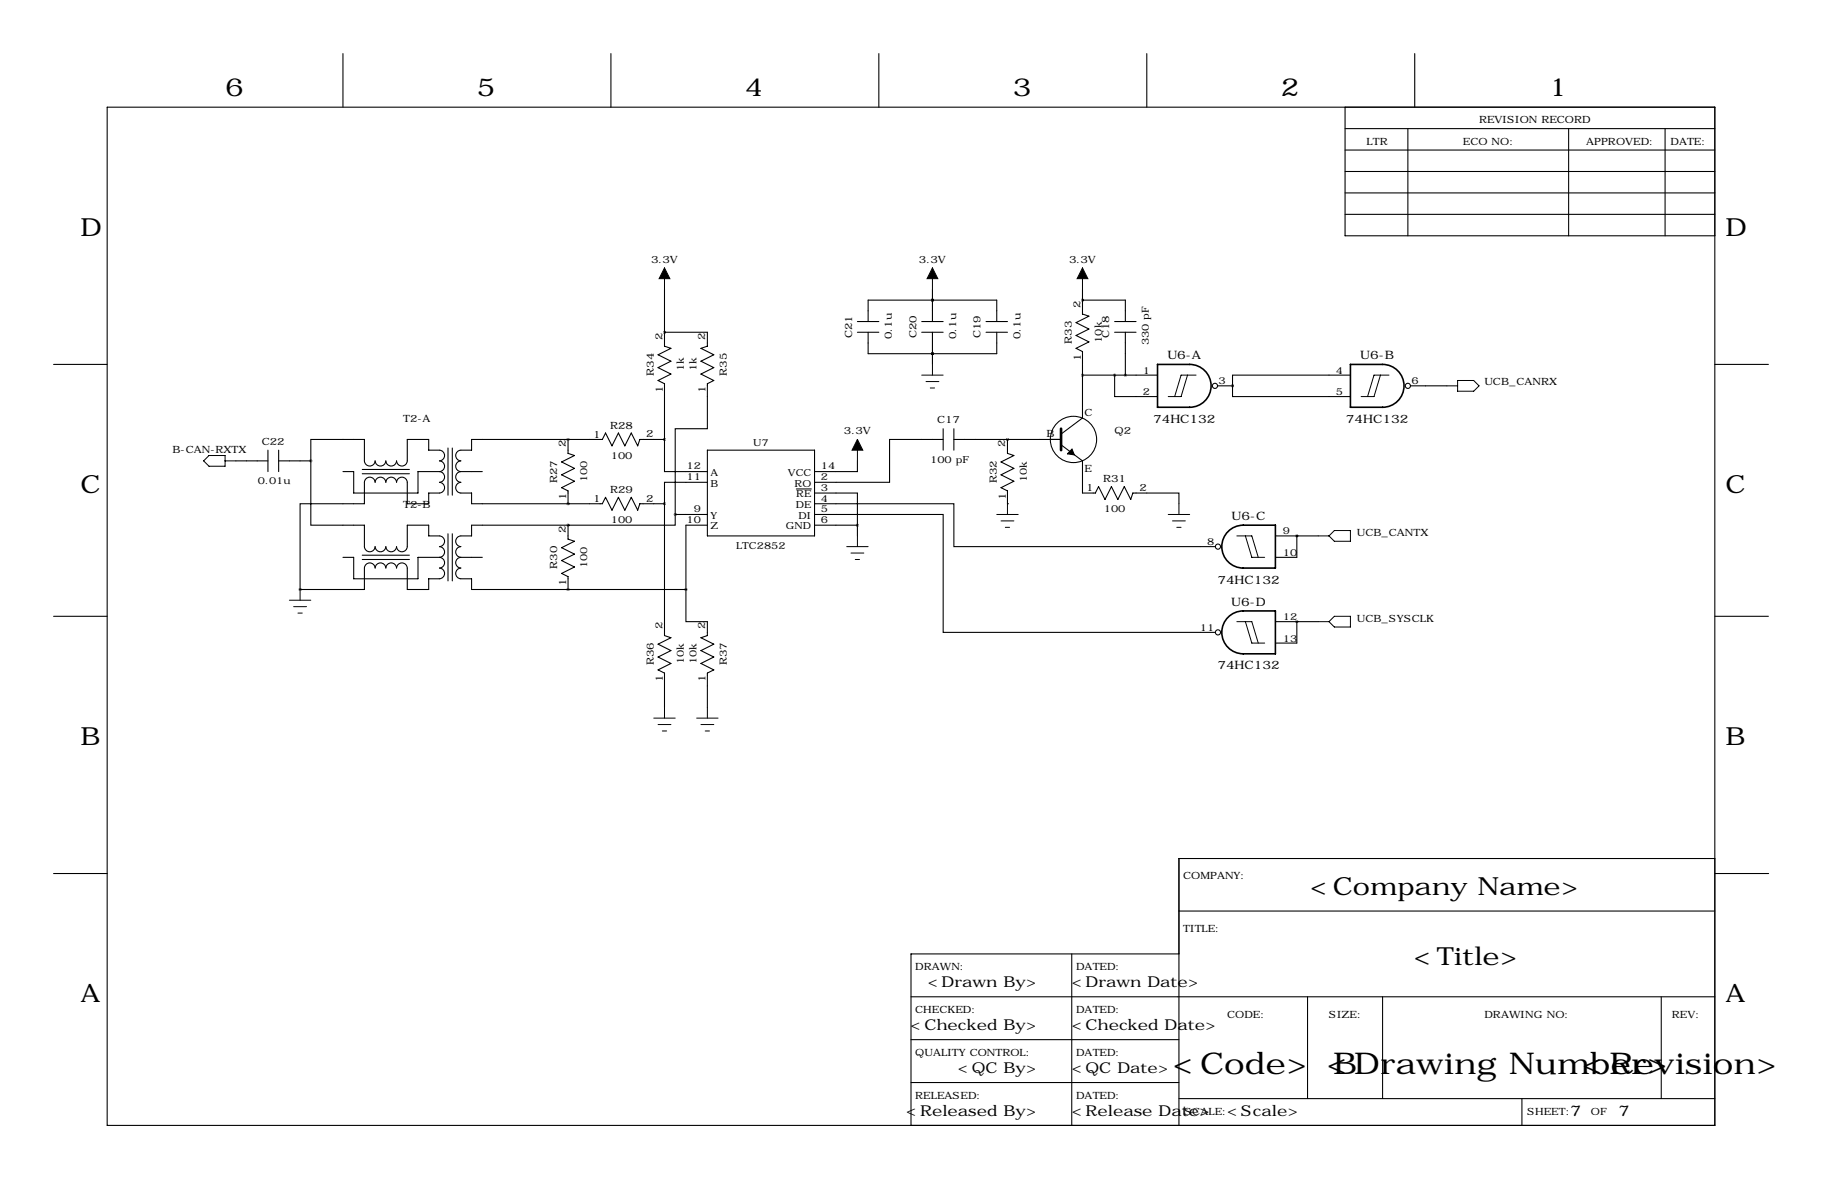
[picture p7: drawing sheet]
<svg xmlns="http://www.w3.org/2000/svg" width="432mm" height="279mm" viewBox="0 0 432 279" stroke-linecap="round" stroke-linejoin="round" font-family="sans-serif">
<g fill="none" stroke="#000" stroke-width=".25">
<path d="M81.3 12.7v12.7M144.8 12.7v12.7M208.3 12.7v12.7M271.8 12.7v12.7M335.3 12.7v12.7M25.4 25.4h381v241.3h-381zM318.8 30.5h87.6M318.8 35.6h87.6M318.8 25.4v30.5h87.6M333.7 30.5v25.4M371.8 30.5v25.4M394.6 30.5v25.4"/>
<path d="M318.8 45.7h87.6M318.8 50.8h87.6M318.8 40.6h87.6M157.5 78.7h10.1v3.3l-1.5 .5 3.1 1.6-3.1 1.5 3.1 1.5-3.1 1.5 3.1 1.6-1.6 .7v10.7h-7.6v20.3M157.5 78.7h.1M157.5 68.6v13.4l1.5 .5-3 1.6 3 1.5-3 1.5 3 1.5-3 1.6 1.5 .7v13.2M203.2 78.7h5.1M203.2 76.2h5.1M205.7 76.2v-5.1h30.5v5.1M205.7 78.7v5.1h30.5v-5.1M218.4 78.7h5.1M218.4 76.2h5.1"/>
<path d="M221 71.1h.1M221 68.6v7.6M221 78.7v7.7M233.7 78.7h5.1M233.7 76.2h5.1M256.5 71.1h.1M256.5 68.6v5.8l1.6 .5-3.1 1.6 3.1 1.5-3.1 1.5 3.1 1.5-3.1 1.5 1.5 .8v15.8l-5 3.8M256.5 71.1h10.2v5.1M264.2 78.7h5M264.2 76.2h5M266.7 78.7v10.2M12.7 86.4h12.7"/>
<path d="M221 83.8h.1M256.5 88.9h17.8M264.2 88.9v5.1h10.1M288.5 91.4h3.6M292.1 91.4h.1M292.1 91.4v2.6h27.9M320 88.9h-27.9v2.5M334.3 91.4h8.6M406.4 86.4h12.7M55.9 109.2h7.6M63.5 106.7v5.1M66 109.2h7.7"/>
<path d="M66 106.7v5.1M73.7 109.2v-5.1h12.7v5.1a1.27 1.27 0 0 0 1.2 1.2 1.27 1.27 0 0 0 1.3-1.2M73.7 109.2v15.3h12.7v5a1.27 1.27 0 0 0 1.2 1.3 1.27 1.27 0 0 0 1.3-1.2M81.3 111.8h2.5v5h15.3v-5h5M85.9 111.3h11.1M85.9 112.3h11.1M88.9 114.3a1.27 1.27 0 0 0-1.3-1.2 1.27 1.27 0 0 0-1.2 1.2v5.1h-15.3v20.3M88.9 109.2a1.27 1.27 0 0 0 1.3 1.2 1.27 1.27 0 0 0 1.2-1.2M91.4 109.2a1.27 1.27 0 0 0 1.3 1.2 1.27 1.27 0 0 0 1.3-1.2M94 109.2a1.27 1.27 0 0 0 1.2 1.2 1.27 1.27 0 0 0 1.3-1.2M96.5 109.2v-5.1h5.1v2.6h2.6a1.27 1.27 0 0 1 1.2 1.3 1.27 1.27 0 0 1-1.3 1.2 1.27 1.27 0 0 1 1.3 1.3 1.27 1.27 0 0 1-1.3 1.3M104.2 111.8a1.27 1.27 0 0 1 1.2 1.2 1.27 1.27 0 0 1-1.3 1.3 1.27 1.27 0 0 1 1.3 1.3 1.27 1.27 0 0 1-1.3 1.2h-2.5v2.6h-5.1v-5.1a1.27 1.27 0 0 0-1.2-1.2 1.27 1.27 0 0 0-1.3 1.2 1.27 1.27 0 0 0-1.3-1.2 1.27 1.27 0 0 0-1.3 1.2 1.27 1.27 0 0 0-1.2-1.2 1.27 1.27 0 0 0-1.3 1.2"/>
<path d="M106.2 106.2v11.1M107.2 106.2v11.1M109.2 111.8a1.27 1.27 0 0 0-1.2 1.2 1.27 1.27 0 0 0 1.2 1.3 1.27 1.27 0 0 0-1.2 1.3 1.27 1.27 0 0 0 1.2 1.2h2.6v2.6h30.9l.8-1.5 1.5 3 1.6-3 1.5 3 1.5-3 1.5 3 .5-1.5h5.9M109.2 111.8h5.1M134.6 119.4h.1M134.6 104.1h.1M134.6 104.1v3.3l1.5 .5-3 1.6 3 1.5-3 1.5 3 1.5-3 1.6 1.5 .7v3.1M157.5 104.1h-5.9l-.5 1.6-1.5-3.1-1.5 3.1-1.5-3.1-1.6 3.1-1.5-3.1-.8 1.5h-30.9v2.6h-2.6a1.27 1.27 0 0 0-1.2 1.2 1.27 1.27 0 0 0 1.2 1.3 1.27 1.27 0 0 0-1.2 1.3 1.27 1.27 0 0 0 1.2 1.3M157.5 104.1v7.7h10.1M157.5 119.4v31.2l1.5 .5-3 1.6 3 1.5-3 1.5 3 1.5-3 1.6 1.5 .7v8.1M167.6 114.3h-10.1v5.1M167.6 106.7h25.4v20.3h-25.4z"/>
<path d="M188.7 115.9h3.6M193 119.4h33.1v10.1h61.9M193 116.8h10.2v7.7M203.2 109.2v2.6h-10.2M223.5 104.1h-12.7v10.2h-17.8M223.5 101.6v5.1M226.1 104.1h25.4M226.1 101.6v5.1M238.8 119.4h.1M238.8 104.1h.1M238.8 104.1v3.3l1.5 .5-3.1 1.6 3.1 1.5-3.1 1.5 3.1 1.5-3.1 1.6 1.6 .7v3.1M251.5 105.4l5 3.8v7.6h3.1l.7-1.5 1.6 3.1 1.5-3.1 1.5 3.1 1.5-3.1 1.6 3.1 .5-1.6h10.9v2.6"/>
<path d="M71.1 139.7h.1M81.3 132.1h2.5v5.1h15.3v-5.1h5M85.9 131.6h11.1M85.9 132.6h11.1M88.9 134.6a1.27 1.27 0 0 0-1.3-1.2 1.27 1.27 0 0 0-1.2 1.2v5.1h-15.3M88.9 129.5a1.27 1.27 0 0 0 1.3 1.3 1.27 1.27 0 0 0 1.2-1.2M91.4 129.5a1.27 1.27 0 0 0 1.3 1.3 1.27 1.27 0 0 0 1.3-1.2M94 129.5a1.27 1.27 0 0 0 1.2 1.3 1.27 1.27 0 0 0 1.3-1.2M96.5 129.5v-5h5.1v2.5h2.6a1.27 1.27 0 0 1 1.2 1.3 1.27 1.27 0 0 1-1.3 1.2 1.27 1.27 0 0 1 1.3 1.3 1.27 1.27 0 0 1-1.3 1.3M104.2 132.1a1.27 1.27 0 0 1 1.2 1.3 1.27 1.27 0 0 1-1.3 1.2 1.27 1.27 0 0 1 1.3 1.3 1.27 1.27 0 0 1-1.3 1.3h-2.5v2.5h-5.1v-5.1a1.27 1.27 0 0 0-1.2-1.2 1.27 1.27 0 0 0-1.3 1.2 1.27 1.27 0 0 0-1.3-1.2 1.27 1.27 0 0 0-1.3 1.2 1.27 1.27 0 0 0-1.2-1.2 1.27 1.27 0 0 0-1.3 1.2M106.2 126.5v11.2M107.2 126.5v11.2"/>
<path d="M109.2 132.1a1.27 1.27 0 0 0-1.2 1.3 1.27 1.27 0 0 0 1.2 1.2 1.27 1.27 0 0 0-1.2 1.3 1.27 1.27 0 0 0 1.2 1.3h2.6v2.5h50.8M109.2 132.1h5.1M134.6 124.5h-22.8v2.5h-2.6a1.27 1.27 0 0 0-1.2 1.3 1.27 1.27 0 0 0 1.2 1.2 1.27 1.27 0 0 0-1.2 1.3 1.27 1.27 0 0 0 1.2 1.3M134.6 124.5h.1M134.6 139.7h.1M134.6 124.5v3.3l1.5 .5-3 1.5 3 1.5-3 1.5 3 1.6-3 1.5 1.5 .8v3M160 121.9v2.6h-25.4M160 121.9h7.6M162.6 139.7v7.6h5v3.3l-1.5 .5 3.1 1.6-3.1 1.5 3.1 1.5-3.1 1.5 3.1 1.6-1.6 .7v8.1M167.6 124.5h-5v15.2M193 121.9h30.5v28h64.5M193 124.5h10.2"/>
<path d="M203.2 124.5v2.5M302.3 127h10.1M307.3 127h.1M307.3 127v5.1h-5M12.7 146h12.7M302.3 147.3h10.1M307.3 147.3h.1M307.3 147.3v5.1h-5M406.4 146h12.7M12.7 207h12.7M279.4 215.9h127M406.4 203.5h-127v63.2"/>
<path d="M406.5 207h12.7M215.9 236.2h190.5M254 226.1v40.6M279.4 226.1h-63.5v40.6M309.9 236.2v24.1M327.7 236.2v24.1M393.7 236.2v24.1M215.9 246.4h63.5M215.9 256.5h63.5M279.4 260.3h127M360.7 260.3v6.4"/>
<circle cx="287.9" cy="91.4" r=".61"/>
<circle cx="333.7" cy="91.4" r=".61"/>
<circle cx="254.4" cy="104.1" r="5.5"/>
<circle cx="288.6" cy="129.5" r=".61"/>
<circle cx="288.6" cy="149.9" r=".61"/>
</g>
<path d="M274.3 86.4h7.6a5.1 5.1 0 0 1 5.1 5 5.1 5.1 0 0 1-5.1 5.1h-7.6zM320 86.4h7.7a5.1 5.1 0 0 1 5 5 5.1 5.1 0 0 1-5 5.1h-7.7zM290.8 126.3a5.1 5.1 0 0 1 3.8-1.8h7.7v10.1h-7.7a5.1 5.1 0 0 1-4.6-2.9 5.1 5.1 0 0 1 .8-5.4zM290.8 146.6a5.1 5.1 0 0 1 3.8-1.8h7.7v10.1h-7.7a5.1 5.1 0 0 1-4.6-2.9 5.1 5.1 0 0 1 .8-5.4z" fill="none" stroke="#000" stroke-width=".38"/>
<g fill="none" stroke="#000" stroke-width=".24">
<path d="M157.5 63.5v5.1M221 63.5v5.1M256.5 63.5v5.1M218.4 88.9h5.1M219.5 90.4h3M220.5 91.9h1M221 86.4v2.5M281.4 88.9l-1.5 5.1h-3M283.5 88.9h-3.6l-1.5 5.1M327.2 88.9l-1.6 5.1h-3M329.2 88.9h-3.6l-1.5 5.1M342.9 91.4h2.5"/>
<path d="M345.4 90.2h3.8l1.3 1.2-1.3 1.3h-3.8zM49.5 107.9h3.8v2.6h-3.8l-1.2-1.3zM53.3 109.2h2.6M203.2 104.1v5.1M238.8 119.4v2.5M279.4 119.4v2.5M71.1 139.7v2.5M200.7 129.5h5M201.7 131.1h3M202.7 132.6h1M203.2 127v2.5M236.2 121.9h5.1"/>
<path d="M237.2 123.4h3.1M238.3 125h1M276.9 121.9h5M277.9 123.4h3M278.9 125h1M293.1 127h3.6l1.5 5.1M295.1 127l1.6 5.1h3M312.4 127h2.6M315 127l1.2-1.3h3.8v2.6h-3.8zM68.6 142.2h5.1M69.6 143.8h3M70.6 145.3h1"/>
<path d="M293.1 147.3h3.6l1.5 5.1M295.1 147.3l1.6 5.1h3M312.4 147.3h2.6M315 147.3l1.2-1.3h3.8v2.6h-3.8zM154.9 170.2h5.1M156 171.7h3M157 173.2h1M157.5 167.6v2.6M165.1 170.2h5.1M166.1 171.7h3.1M167.1 173.2h1M167.6 167.6v2.6"/>
</g>
<path d="M251.5 101.6v5.1" fill="none" stroke="#000" stroke-width=".63"/>
<path d="M254.1 106.4l.5 1.4-1.6-.3z" fill="#000" stroke="#000" stroke-width=".25"/>
<g fill="#000">
<circle cx="84.8" cy="113.3" r=".51"/>
<circle cx="84.8" cy="110.7" r=".51"/>
<circle cx="84.8" cy="133.6" r=".51"/>
<circle cx="84.8" cy="131.1" r=".51"/>
</g>
<path d="M157.5 63.5l1.2 2.5h-2.5zM221 63.5l1.2 2.5h-2.5zM256.5 63.5l1.3 2.5h-2.5zM203.2 104.1l1.3 2.6h-2.6z" fill="#000" stroke="#000" stroke-width=".24"/>
<path d="M307.3 127a.05 .05 0 0 0 .1 0 .05 .05 0 0 0-.1 0zM307.3 147.3a.05 .05 0 0 0 .1 0 .05 .05 0 0 0-.1 0zM264.1 88.9a.05 .05 0 0 0 .1 0 .05 .05 0 0 0-.1 0zM238.7 104.1a.05 .05 0 0 0 .1 0 .05 .05 0 0 0-.1 0zM256.5 88.9a.05 .05 0 0 0 .1 0 .05 .05 0 0 0-.1 0zM162.5 139.7a.05 .05 0 0 0 .1 0 .05 .05 0 0 0-.1 0zM256.5 71.1a.05 .05 0 0 0 .1 0 .05 .05 0 0 0-.1 0zM73.6 109.2a.05 .05 0 0 0 .1 0 .05 .05 0 0 0-.1 0z" fill="#000" stroke="#000" stroke-width=".63"/>
<g font-size="7.1">
<text x="277.9" y="254.6">&lt;Code&gt;</text>
<text x="314.4" y="254.6">&lt;Drawing Number&gt;</text>
<text x="315.9" y="254.6">B</text>
<text x="374.9" y="254.6">&lt;Revision&gt;</text>
</g>
<g font-size="5.9">
<text x="53.3" y="22.9">6</text>
<text x="113" y="22.9">5</text>
<text x="176.5" y="22.9">4</text>
<text x="240" y="22.9">3</text>
<text x="303.5" y="22.9">2</text>
<text x="367" y="22.9">1</text>
<text x="19" y="55.9">D</text>
<text x="408.9" y="55.9">D</text>
<text x="19" y="116.8">C</text>
<text x="408.9" y="116.8">C</text>
<text x="19" y="176.5">B</text>
<text x="408.9" y="176.5">B</text>
<text x="310.5" y="212.1">&lt;Company Name&gt;</text>
<text x="335.1" y="228.7">&lt;Title&gt;</text>
<text x="19" y="237.5">A</text>
<text x="408.9" y="237.5">A</text>
</g>
<g font-size="3.6">
<text x="219.9" y="234">&lt;Drawn By&gt;</text>
<text x="254" y="234">&lt;Drawn Date&gt;</text>
<text x="215.8" y="244.1">&lt;Checked By&gt;</text>
<text x="254" y="244.1">&lt;Checked Date&gt;</text>
<text x="227" y="254.3">&lt;QC By&gt;</text>
<text x="254" y="254.3">&lt;QC Date&gt;</text>
<text x="214.8" y="264.4">&lt;Released By&gt;</text>
<text x="254" y="264.4">&lt;Release Date&gt;</text>
<text x="290.8" y="264.4">&lt;Scale&gt;</text>
<text x="372.1" y="264.4">7</text>
<text x="383.5" y="264.4">7</text>
</g>
<g font-size="2.7">
<text x="276.7" y="85.1">U6-A</text>
<text x="322.4" y="85.1">U6-B</text>
<text x="273.3" y="100.2">74HC132</text>
<text x="319" y="100.2">74HC132</text>
<text x="291.9" y="123.2">U6-C</text>
<text x="288.5" y="138.3">74HC132</text>
<text x="291.8" y="143.5">U6-D</text>
<text x="288.5" y="158.6">74HC132</text>
</g>
<g font-size="2.4">
<text x="350.5" y="29.2">REVISION RECORD</text>
<text x="323.8" y="34.3">LTR</text>
<text x="346.7" y="34.3">ECO NO:</text>
<text x="375.9" y="34.3">APPROVED:</text>
<text x="395.9" y="34.3">DATE:</text>
<text x="154.3" y="62.2">3.3V</text>
<text x="217.8" y="62.2">3.3V</text>
<text x="253.3" y="62.2">3.3V</text>
<text x="256" y="72.9" transform="rotate(-90 256 72.9)">2</text>
<text x="157" y="80.5" transform="rotate(-90 157 80.5)">2</text>
<text x="167.1" y="80.5" transform="rotate(-90 167.1 80.5)">2</text>
<text x="201.9" y="80.2" transform="rotate(-90 201.9 80.2)">C21</text>
<text x="211.4" y="80.3" transform="rotate(-90 211.4 80.3)">0.1u</text>
<text x="217.2" y="80.2" transform="rotate(-90 217.2 80.2)">C20</text>
<text x="226.6" y="80.3" transform="rotate(-90 226.6 80.3)">0.1u</text>
<text x="232.4" y="80.2" transform="rotate(-90 232.4 80.2)">C19</text>
<text x="241.9" y="80.3" transform="rotate(-90 241.9 80.3)">0.1u</text>
<text x="254" y="81.5" transform="rotate(-90 254 81.5)">R33</text>
<text x="262.9" y="80.2" transform="rotate(-90 262.9 80.2)">C18</text>
<text x="154.9" y="89.1" transform="rotate(-90 154.9 89.1)">R34</text>
<text x="172.3" y="89.1" transform="rotate(-90 172.3 89.1)">R35</text>
<text x="256.1" y="85.5" transform="rotate(-90 256.1 85.5)">1</text>
<text x="157.1" y="93.1" transform="rotate(-90 157.1 93.1)">1</text>
<text x="167.2" y="93.1" transform="rotate(-90 167.2 93.1)">1</text>
<text x="351.8" y="91.2">UCB_CANRX</text>
<text x="95.5" y="100.1">T2-A</text>
<text x="144.6" y="101.6">R28</text>
<text x="222.1" y="100.3">C17</text>
<text x="257" y="98.6">C</text>
<text x="40.9" y="107.4">B-CAN-RXTX</text>
<text x="62.1" y="105.4">C22</text>
<text x="134.1" y="105.9" transform="rotate(-90 134.1 105.9)">2</text>
<text x="140.6" y="103.7">1</text>
<text x="153.2" y="103.6">2</text>
<text x="200" y="102.9">3.3V</text>
<text x="238.3" y="105.9" transform="rotate(-90 238.3 105.9)">2</text>
<text x="248" y="103.6">B</text>
<text x="264.2" y="102.9">Q2</text>
<text x="257" y="111.8">E</text>
<text x="132.1" y="114.5" transform="rotate(-90 132.1 114.5)">R27</text>
<text x="134.2" y="118.5" transform="rotate(-90 134.2 118.5)">1</text>
<text x="140.6" y="119">1</text>
<text x="144.6" y="116.8">R29</text>
<text x="153.2" y="118.9">2</text>
<text x="236.2" y="114.5" transform="rotate(-90 236.2 114.5)">R32</text>
<text x="238.4" y="118.5" transform="rotate(-90 238.4 118.5)">1</text>
<text x="257.4" y="116.4">1</text>
<text x="261.4" y="114.3">R31</text>
<text x="270" y="116.3">2</text>
<text x="95.5" y="120.4">T2-B</text>
<text x="134.1" y="126.2" transform="rotate(-90 134.1 126.2)">2</text>
<text x="321.6" y="127">UCB_CANTX</text>
<text x="132.1" y="134.8" transform="rotate(-90 132.1 134.8)">R30</text>
<text x="134.2" y="138.8" transform="rotate(-90 134.2 138.8)">1</text>
<text x="157" y="149.1" transform="rotate(-90 157 149.1)">2</text>
<text x="167.1" y="149.1" transform="rotate(-90 167.1 149.1)">2</text>
<text x="321.6" y="147.3">UCB_SYSCLK</text>
<text x="154.9" y="157.7" transform="rotate(-90 154.9 157.7)">R36</text>
<text x="157.1" y="161.7" transform="rotate(-90 157.1 161.7)">1</text>
<text x="167.2" y="161.7" transform="rotate(-90 167.2 161.7)">1</text>
<text x="172.3" y="157.7" transform="rotate(-90 172.3 157.7)">R37</text>
<text x="280.4" y="208.3">COMPANY:</text>
<text x="280.4" y="221">TITLE:</text>
<text x="216.9" y="229.9">DRAWN:</text>
<text x="255" y="229.9">DATED:</text>
<text x="216.9" y="240">CHECKED:</text>
<text x="255" y="240">DATED:</text>
<text x="290.8" y="241.3">CODE:</text>
<text x="315" y="241.3">SIZE:</text>
<text x="351.8" y="241.3">DRAWING NO:</text>
<text x="396.2" y="241.3">REV:</text>
<text x="216.9" y="250.2">QUALITY CONTROL:</text>
<text x="255" y="250.2">DATED:</text>
<text x="216.9" y="260.3">RELEASED:</text>
<text x="255" y="260.3">DATED:</text>
<text x="280.7" y="264.2">SCALE:</text>
<text x="361.9" y="264.2">SHEET:</text>
<text x="377" y="264.2">OF</text>
</g>
<g font-size="2.3">
<text x="261.1" y="81.2" transform="rotate(-90 261.1 81.2)">10k</text>
<text x="272.3" y="81.8" transform="rotate(-90 272.3 81.8)">330 pF</text>
<text x="162" y="88" transform="rotate(-90 162 88)">1k</text>
<text x="165.1" y="88" transform="rotate(-90 165.1 88)">1k</text>
<text x="270.8" y="88.5">1</text>
<text x="316.5" y="88.5">4</text>
<text x="270.8" y="93.6">2</text>
<text x="288.8" y="91.1">3</text>
<text x="316.5" y="93.6">5</text>
<text x="334.5" y="91.1">6</text>
<text x="178.5" y="105.7">U7</text>
<text x="144.8" y="108.7">100</text>
<text x="162.7" y="111.3">12</text>
<text x="162.7" y="113.8">11</text>
<text x="168.4" y="112.8">A</text>
<text x="186.7" y="112.8">VCC</text>
<text x="194.6" y="111.3">14</text>
<text x="194.6" y="113.8">2</text>
<text x="220.4" y="109.7">100 pF</text>
<text x="61.1" y="114.8">0.01u</text>
<text x="139.2" y="114.3" transform="rotate(-90 139.2 114.3)">100</text>
<text x="168.4" y="115.3">B</text>
<text x="188.3" y="115.3">RO</text>
<text x="188.7" y="117.8">RE</text>
<text x="194.6" y="116.3">3</text>
<text x="194.6" y="118.9">4</text>
<text x="243.3" y="114.3" transform="rotate(-90 243.3 114.3)">10k</text>
<text x="144.8" y="123.9">100</text>
<text x="162.7" y="124">10</text>
<text x="164.4" y="121.4">9</text>
<text x="168.4" y="122.9">Y</text>
<text x="168.4" y="125.5">Z</text>
<text x="186.2" y="125.5">GND</text>
<text x="188.6" y="120.4">DE</text>
<text x="189.2" y="122.9">DI</text>
<text x="194.6" y="121.4">5</text>
<text x="194.6" y="124">6</text>
<text x="261.6" y="121.4">100</text>
<text x="174.5" y="130">LTC2852</text>
<text x="286.1" y="129.2">8</text>
<text x="304" y="126.6">9</text>
<text x="304" y="131.7">10</text>
<text x="139.2" y="134.6" transform="rotate(-90 139.2 134.6)">100</text>
<text x="284.4" y="149.5">11</text>
<text x="304" y="147">12</text>
<text x="304" y="152">13</text>
<text x="162" y="157.4" transform="rotate(-90 162 157.4)">10k</text>
<text x="165.1" y="157.4" transform="rotate(-90 165.1 157.4)">10k</text>
</g>
</svg>
